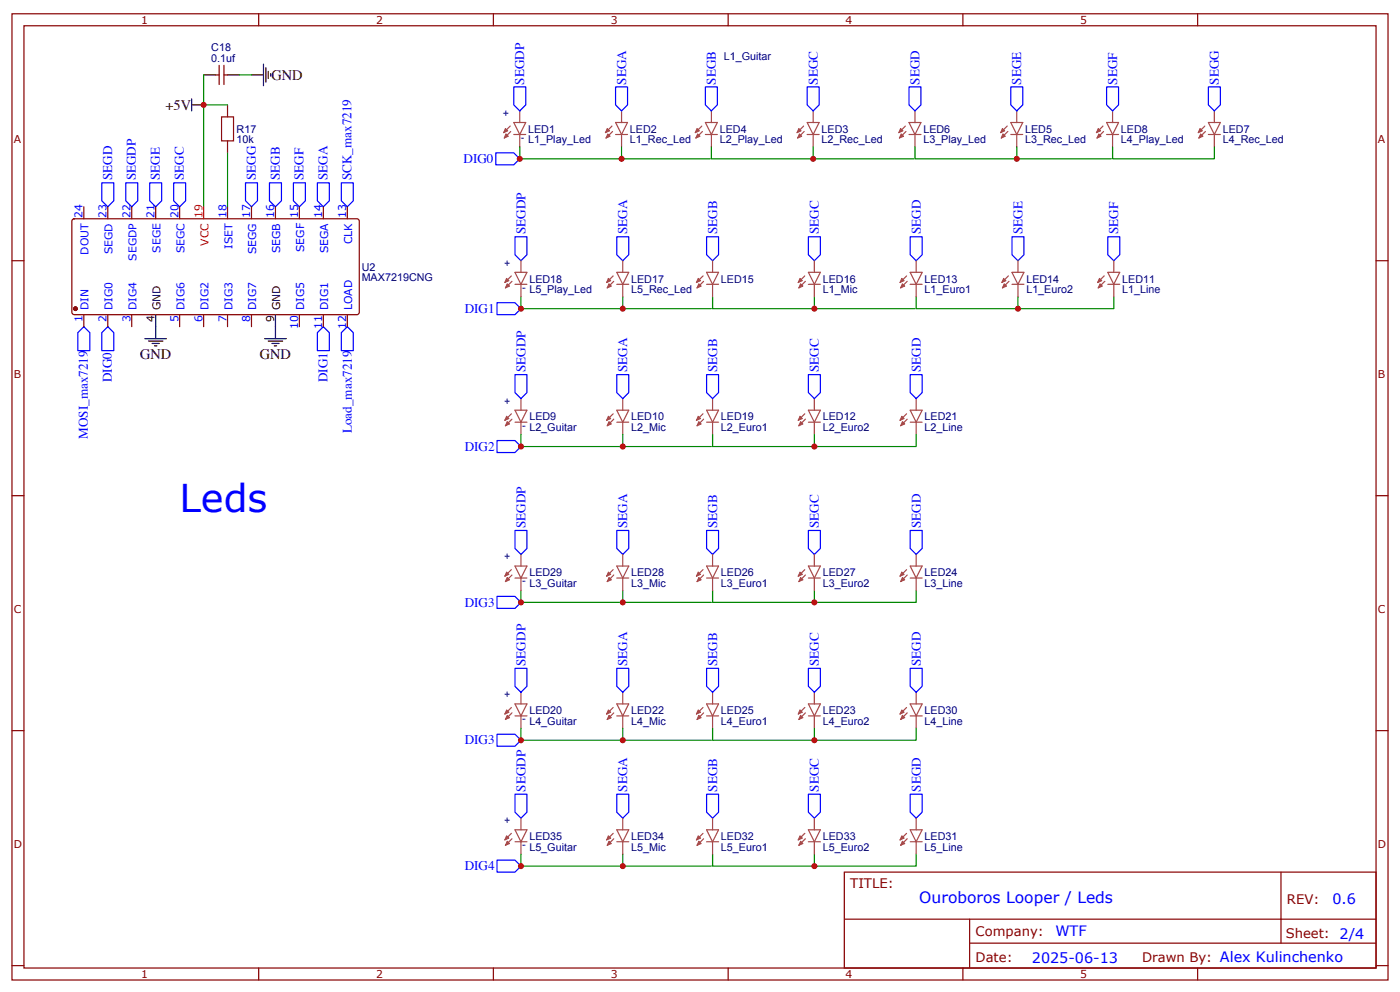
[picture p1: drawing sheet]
<svg xmlns="http://www.w3.org/2000/svg" width="412mm" height="292mm" viewBox="0 0 412 292" stroke-linecap="round" stroke-linejoin="round" font-family="sans-serif">
<g fill="none" stroke="#870000" stroke-width=".35">
<path d="M3.5 4.1h405.4v284.3h-405.4zM7.1 7.6h398.2v277.3h-398.2zM64.6 19.2v5.7M66 19.2v5.7M76.2 4.1v3.5M145.3 4.1v3.5M214.5 4.1v3.5M283.6 4.1v3.5M352.8 4.1v3.5M63.5 22h1.1M66 22h1M67 30.9v3.5"/>
<path d="M67 41.5v3.5M3.5 76.7h3.6M21.4 64.6l.5-.2h83.5l.4 .7v27.1l-.7 .4-83.5-.1-.4-.6v-26.8zM24.7 60.9v3.5M31.7 60.9v3.5M38.8 60.9v3.5M45.9 60.9v3.5M52.9 60.9v3.5M67 60.9v3.5M74.1 60.9v3.5M81.1 60.9v3.5M88.2 60.9v3.5"/>
<path d="M95.2 60.9v3.5M102.3 60.9v3.5M405.3 76.7h3.6M24.7 92.6v3.5M31.7 92.6v3.5M38.8 92.6v3.5M52.9 92.6v3.5M60 92.6v3.5M67 92.6v3.5M74.1 92.6v3.5M88.2 92.6v3.5M95.2 92.6v3.5"/>
<path d="M102.3 92.6v3.5M3.5 145.9h3.6M405.3 145.9h3.6M3.5 215h3.6M405.3 215h3.6M248.7 256.6h156.6v28.3h-156.6zM377.3 256.7v20.8M248.7 270.5h156.5M285.6 277.5h119.6M285.6 270.5v14.1M3.5 284.2h3.6M76.2 284.9v3.5"/>
<path d="M145.3 284.9v3.5M214.5 284.9v3.5M283.6 284.9v3.5M352.8 284.9v3.5M405.3 284.2h3.6"/>
</g>
<g fill="none" stroke="#00f" stroke-width=".35">
<path d="M151.3 25.6h3.6v5.3l-1.8 1.7-1.8-1.7zM181.3 25.6h3.6v5.3l-1.8 1.7-1.8-1.7zM207.8 25.6h3.5v5.3l-1.8 1.7-1.7-1.7zM237.8 25.6h3.5v5.3l-1.8 1.7-1.7-1.7zM267.8 25.6h3.5v5.3l-1.8 1.7-1.7-1.7zM297.7 25.6h3.6v5.3l-1.8 1.7-1.8-1.7zM326 25.6h3.5v5.3l-1.8 1.7-1.7-1.7zM356 25.6h3.5v5.3l-1.8 1.7-1.7-1.7zM30 53.8h3.5v5.3l-1.8 1.8-1.7-1.8zM37 53.8h3.6v5.3l-1.8 1.8-1.8-1.8zM44.1 53.8h3.5v5.3l-1.7 1.8-1.8-1.8zM51.2 53.8h3.5v5.3l-1.8 1.8-1.7-1.8z"/>
<path d="M72.3 53.8h3.5v5.3l-1.7 1.8-1.8-1.8zM79.4 53.8h3.5v5.3l-1.8 1.8-1.7-1.8zM86.4 53.8h3.6v5.3l-1.8 1.8-1.8-1.8zM93.5 53.8h3.5v5.3l-1.8 1.8-1.7-1.8zM100.5 53.8h3.6v5.3l-1.8 1.8-1.8-1.8zM146 45h5.3l1.8 1.7-1.8 1.8h-5.3zM151.7 69.7h3.5v5.3l-1.7 1.7-1.8-1.7zM181.7 69.7h3.5v5.3l-1.8 1.7-1.7-1.7zM208.1 69.7h3.6v5.3l-1.8 1.7-1.8-1.7zM238.1 69.7h3.6v5.3l-1.8 1.7-1.8-1.7zM268.1 69.7h3.5v5.3l-1.7 1.7-1.8-1.7zM298.1 69.7h3.5v5.3l-1.7 1.7-1.8-1.7z"/>
<path d="M326.3 69.7h3.5v5.3l-1.7 1.7-1.8-1.7zM24.7 96.1l1.8 1.8v5.3h-3.6v-5.3zM31.7 96.1l1.8 1.8v5.3h-3.5v-5.3zM95.2 96.1l1.8 1.8v5.3h-3.5v-5.3zM102.3 96.1l1.8 1.8v5.3h-3.6v-5.3zM146.4 89.1h5.3l1.8 1.7-1.8 1.8h-5.3zM151.7 110.2h3.5v5.3l-1.7 1.8-1.8-1.8zM181.7 110.2h3.5v5.3l-1.8 1.8-1.7-1.8zM208.1 110.2h3.6v5.3l-1.8 1.8-1.8-1.8zM238.1 110.2h3.6v5.3l-1.8 1.8-1.8-1.8zM268.1 110.2h3.5v5.3l-1.7 1.8-1.8-1.8zM146.4 129.6h5.3l1.8 1.8-1.8 1.8h-5.3z"/>
<path d="M151.7 156.1h3.5v5.3l-1.7 1.8-1.8-1.8zM181.7 156.1h3.5v5.3l-1.8 1.8-1.7-1.8zM208.1 156.1h3.6v5.3l-1.8 1.8-1.8-1.8zM238.1 156.1h3.6v5.3l-1.8 1.8-1.8-1.8zM268.1 156.1h3.5v5.3l-1.7 1.8-1.8-1.8zM146.4 175.5h5.3l1.8 1.8-1.8 1.7h-5.3zM151.7 196.7h3.5v5.3l-1.7 1.7-1.8-1.7zM181.7 196.7h3.5v5.3l-1.8 1.7-1.7-1.7zM208.1 196.7h3.6v5.3l-1.8 1.7-1.8-1.7zM238.1 196.7h3.6v5.3l-1.8 1.7-1.8-1.7zM268.1 196.7h3.5v5.3l-1.7 1.7-1.8-1.7zM146.4 216.1h5.3l1.8 1.7-1.8 1.8h-5.3z"/>
<path d="M151.7 233.7h3.5v5.3l-1.7 1.8-1.8-1.8zM181.7 233.7h3.5v5.3l-1.8 1.8-1.7-1.8zM208.1 233.7h3.6v5.3l-1.8 1.8-1.8-1.8zM238.1 233.7h3.6v5.3l-1.8 1.8-1.8-1.8zM268.1 233.7h3.5v5.3l-1.7 1.8-1.8-1.8zM146.4 253.1h5.3l1.8 1.8-1.8 1.7h-5.3z"/>
</g>
<g fill="none" stroke="#000" stroke-width=".35">
<path d="M77.6 18.9v6.3M78.3 19.9v4.3M56.4 30.9h3.6M56.4 29.1v3.5M60 22h3.5M67 22h3.6M74.1 22h3.5M79 21v2.1M79.7 21.7v.7M42.7 99.7h6.3M45.9 92.6v7.1M78 99.7h6.3"/>
<path d="M81.1 92.6v7.1M43.7 100.4h4.3M44.8 101.1h2.1M45.5 101.8h.7M79 100.4h4.3M80.1 101.1h2.1M80.8 101.8h.7"/>
</g>
<path d="M65.3 34.4h3.5v7.1h-3.5z" fill="none" stroke="#a10000" stroke-width=".35"/>
<g fill="none" stroke="#a64a4a" stroke-width=".35">
<path d="M150.3 37.1l-2 1.9M150.5 38.7l-2 1.9M151.3 36h3.6l-1.8 3.6zM151.3 39.6h3.6M153.1 32.6v3.5M153.1 39.7v3.5M180.3 37.1l-2 1.9M180.4 38.7l-1.9 1.9M181.3 39.6h3.6M181.3 36h3.6l-1.8 3.6zM183.1 32.6v3.5M183.1 39.7v3.5"/>
<path d="M206.7 37.1l-1.9 1.9M206.9 38.7l-1.9 1.9M207.8 39.6h3.5M207.8 36h3.5l-1.8 3.6zM209.5 32.6v3.5M209.5 39.7v3.5M236.7 37.1l-1.9 1.9M236.9 38.7l-2 1.9M237.8 39.6h3.5M237.8 36h3.5l-1.8 3.6zM239.5 32.6v3.5M239.5 39.7v3.5"/>
<path d="M266.7 37.1l-1.9 1.9M266.9 38.7l-2 1.9M267.8 39.6h3.5M267.8 36h3.5l-1.8 3.6zM269.5 32.6v3.5M269.5 39.7v3.5M296.7 37.1l-2 1.9M296.9 38.7l-2 1.9M297.7 39.6h3.6M297.7 36h3.6l-1.8 3.6zM299.5 32.6v3.5M299.5 39.7v3.5"/>
<path d="M324.9 37.1l-1.9 1.9M325.1 38.7l-2 1.9M326 39.6h3.5M326 36h3.5l-1.8 3.6zM327.7 32.6v3.5M327.7 39.7v3.5M354.9 37.1l-1.9 1.9M355.1 38.7l-2 1.9M356 39.6h3.5M356 36h3.5l-1.8 3.6zM357.7 32.6v3.5M357.7 39.7v3.5"/>
<path d="M153.5 76.7v3.5M183.4 76.7v3.5M209.9 76.7v3.5M239.9 76.7v3.5M269.9 76.7v3.5M299.9 76.7v3.5M328.1 76.7v3.5M150.6 81.2l-1.9 1.9M150.8 82.8l-1.9 1.9M151.7 83.7h3.5M151.7 80.1h3.5l-1.7 3.6zM153.5 83.8v3.5"/>
<path d="M180.6 81.2l-1.9 1.9M180.8 82.8l-1.9 1.9M181.7 83.7h3.5M181.7 80.1h3.5l-1.8 3.6zM183.4 83.8v3.5M207.1 81.2l-2 1.9M207.3 82.8l-2 1.9M208.1 83.7h3.6M208.1 80.1h3.6l-1.8 3.6zM209.9 83.8v3.5M237.1 81.2l-2 1.9M237.2 82.8l-1.9 1.9"/>
<path d="M238.1 83.7h3.6M238.1 80.1h3.6l-1.8 3.6zM239.9 83.8v3.5M267.1 81.2l-2 1.9M267.2 82.8l-1.9 1.9M268.1 83.7h3.5M268.1 80.1h3.5l-1.7 3.6zM269.9 83.8v3.5M297 81.2l-1.9 1.9M297.2 82.8l-1.9 1.9M298.1 83.7h3.5M298.1 80.1h3.5l-1.7 3.6z"/>
<path d="M299.9 83.8v3.5M325.3 81.2l-2 1.9M325.4 82.8l-1.9 1.9M326.3 80.1h3.5l-1.7 3.6zM326.3 83.7h3.5M328.1 83.8v3.5M153.5 117.3v3.5M183.4 117.3v3.5M209.9 117.3v3.5M239.9 117.3v3.5M269.9 117.3v3.5M150.6 121.8l-1.9 1.9"/>
<path d="M150.8 123.4l-1.9 1.9M151.7 120.7h3.5l-1.7 3.5zM151.7 124.2h3.5M153.5 124.4v3.5M180.6 121.8l-1.9 1.9M180.8 123.4l-1.9 1.9M181.7 124.2h3.5M181.7 120.7h3.5l-1.8 3.5zM183.4 124.4v3.5M207.1 121.8l-2 1.9M207.3 123.4l-2 1.9M208.1 124.2h3.6"/>
<path d="M208.1 120.7h3.6l-1.8 3.5zM209.9 124.4v3.5M237.1 121.8l-2 1.9M237.2 123.4l-1.9 1.9M238.1 124.2h3.6M238.1 120.7h3.6l-1.8 3.5zM239.9 124.4v3.5M267.1 121.8l-2 1.9M267.2 123.4l-1.9 1.9M268.1 124.2h3.5M268.1 120.7h3.5l-1.7 3.5zM269.9 124.4v3.5"/>
<path d="M150.6 167.6l-1.9 2M150.8 169.2l-1.9 2M151.7 170.1h3.5M151.7 166.6h3.5l-1.7 3.5zM153.5 163.2v3.4M153.5 170.3v3.4M180.6 167.6l-1.9 2M180.8 169.2l-1.9 2M181.7 170.1h3.5M181.7 166.6h3.5l-1.8 3.5zM183.4 163.2v3.4M183.4 170.3v3.4"/>
<path d="M207.1 167.6l-2 2M207.3 169.2l-2 2M208.1 170.1h3.6M208.1 166.6h3.6l-1.8 3.5zM209.9 163.2v3.4M209.9 170.3v3.4M237.1 167.6l-2 2M237.2 169.2l-1.9 2M238.1 170.1h3.6M238.1 166.6h3.6l-1.8 3.5zM239.9 163.2v3.4M239.9 170.3v3.4"/>
<path d="M267.1 167.6l-2 2M267.2 169.2l-1.9 2M268.1 166.6h3.5l-1.7 3.5zM268.1 170.1h3.5M269.9 163.2v3.4M269.9 170.3v3.4M150.6 208.2l-1.9 1.9M150.8 209.8l-1.9 1.9M151.7 207.1h3.5l-1.7 3.6zM151.7 210.7h3.5M153.5 203.7v3.5M153.5 210.8v3.5"/>
<path d="M180.6 208.2l-1.9 1.9M180.8 209.8l-1.9 1.9M181.7 210.7h3.5M181.7 207.1h3.5l-1.8 3.6zM183.4 203.7v3.5M183.4 210.8v3.5M207.1 208.2l-2 1.9M207.3 209.8l-2 1.9M208.1 210.7h3.6M208.1 207.1h3.6l-1.8 3.6zM209.9 203.7v3.5M209.9 210.8v3.5"/>
<path d="M237.1 208.2l-2 1.9M237.2 209.8l-1.9 1.9M238.1 210.7h3.6M238.1 207.1h3.6l-1.8 3.6zM239.9 203.7v3.5M239.9 210.8v3.5M267.1 208.2l-2 1.9M267.2 209.8l-1.9 1.9M268.1 210.7h3.5M268.1 207.1h3.5l-1.7 3.6zM269.9 203.7v3.5M269.9 210.8v3.5"/>
<path d="M150.6 245.2l-1.9 2M150.8 246.8l-1.9 2M151.7 247.7h3.5M151.7 244.2h3.5l-1.7 3.5zM153.5 240.8v3.4M153.5 247.9v3.5M180.6 245.2l-1.9 2M180.8 246.8l-1.9 2M181.7 247.7h3.5M181.7 244.2h3.5l-1.8 3.5zM183.4 240.8v3.4M183.4 247.9v3.5"/>
<path d="M207.1 245.2l-2 2M207.3 246.8l-2 2M208.1 247.7h3.6M208.1 244.2h3.6l-1.8 3.5zM209.9 240.8v3.4M209.9 247.9v3.5M237.1 245.2l-2 2M237.2 246.8l-1.9 2M238.1 247.7h3.6M238.1 244.2h3.6l-1.8 3.5zM239.9 240.8v3.4M239.9 247.9v3.5"/>
<path d="M267.1 245.2l-2 2M267.2 246.8l-1.9 2M268.1 244.2h3.5l-1.7 3.5zM268.1 247.7h3.5M269.9 240.8v3.4M269.9 247.9v3.5"/>
</g>
<g fill="#a64a4a" stroke="#a64a4a" stroke-width=".29">
<path d="M148.9 37.8l.7 .7-1.3 .5z"/>
<path d="M149 39.4l.8 .7-1.3 .5z"/>
<path d="M178.9 37.8l.7 .7-1.3 .5z"/>
<path d="M179 39.4l.7 .7-1.2 .5z"/>
<path d="M235.3 37.8l.7 .7-1.2 .5z"/>
<path d="M235.5 39.4l.7 .7-1.3 .5z"/>
<path d="M205.3 37.8l.7 .7-1.2 .5z"/>
<path d="M205.5 39.4l.7 .7-1.2 .5z"/>
<path d="M295.3 37.8l.7 .7-1.3 .5z"/>
<path d="M295.5 39.4l.7 .7-1.3 .5z"/>
<path d="M265.3 37.8l.7 .7-1.2 .5z"/>
<path d="M265.5 39.4l.7 .7-1.3 .5z"/>
<path d="M353.5 37.8l.7 .7-1.2 .5z"/>
<path d="M353.7 39.4l.7 .7-1.3 .5z"/>
<path d="M323.5 37.8l.7 .7-1.2 .5z"/>
<path d="M323.7 39.4l.7 .7-1.3 .5z"/>
<path d="M323.8 81.9l.8 .7-1.3 .5z"/>
<path d="M324 83.5l.7 .7-1.2 .5z"/>
<path d="M265.6 81.9l.7 .7-1.2 .5z"/>
<path d="M265.8 83.5l.7 .7-1.2 .5z"/>
<path d="M295.6 81.9l.7 .7-1.2 .5z"/>
<path d="M295.8 83.5l.7 .7-1.2 .5z"/>
<path d="M205.7 81.9l.7 .7-1.3 .5z"/>
<path d="M205.8 83.5l.8 .7-1.3 .5z"/>
<path d="M235.7 81.9l.7 .7-1.3 .5z"/>
<path d="M235.8 83.5l.7 .7-1.2 .5z"/>
<path d="M179.2 81.9l.7 .7-1.2 .5z"/>
<path d="M179.4 83.5l.7 .7-1.2 .5z"/>
<path d="M149.2 81.9l.7 .7-1.2 .5z"/>
<path d="M149.4 83.5l.7 .7-1.2 .5z"/>
<path d="M149.2 122.5l.7 .7-1.2 .5z"/>
<path d="M149.4 124.1l.7 .7-1.2 .5z"/>
<path d="M179.2 122.5l.7 .7-1.2 .5z"/>
<path d="M179.4 124.1l.7 .7-1.2 .5z"/>
<path d="M235.7 122.5l.7 .7-1.3 .5z"/>
<path d="M235.8 124.1l.7 .7-1.2 .5z"/>
<path d="M205.7 122.5l.7 .7-1.3 .5z"/>
<path d="M205.8 124.1l.8 .7-1.3 .5z"/>
<path d="M265.6 122.5l.7 .7-1.2 .5z"/>
<path d="M265.8 124.1l.7 .7-1.2 .5z"/>
<path d="M265.6 168.3l.7 .7-1.2 .6z"/>
<path d="M265.8 169.9l.7 .7-1.2 .6z"/>
<path d="M205.7 168.3l.7 .7-1.3 .6z"/>
<path d="M205.8 169.9l.8 .7-1.3 .6z"/>
<path d="M235.7 168.3l.7 .7-1.3 .6z"/>
<path d="M235.8 169.9l.7 .7-1.2 .6z"/>
<path d="M179.2 168.3l.7 .7-1.2 .6z"/>
<path d="M179.4 169.9l.7 .7-1.2 .6z"/>
<path d="M149.2 168.3l.7 .7-1.2 .6z"/>
<path d="M149.4 169.9l.7 .7-1.2 .6z"/>
<path d="M149.2 208.9l.7 .7-1.2 .5z"/>
<path d="M149.4 210.5l.7 .7-1.2 .5z"/>
<path d="M179.2 208.9l.7 .7-1.2 .5z"/>
<path d="M179.4 210.5l.7 .7-1.2 .5z"/>
<path d="M235.7 208.9l.7 .7-1.3 .5z"/>
<path d="M235.8 210.5l.7 .7-1.2 .5z"/>
<path d="M205.7 208.9l.7 .7-1.3 .5z"/>
<path d="M205.8 210.5l.8 .7-1.3 .5z"/>
<path d="M265.6 208.9l.7 .7-1.2 .5z"/>
<path d="M265.8 210.5l.7 .7-1.2 .5z"/>
<path d="M265.6 245.9l.7 .8-1.2 .5z"/>
<path d="M265.8 247.5l.7 .7-1.2 .6z"/>
<path d="M205.7 245.9l.7 .8-1.3 .5z"/>
<path d="M205.8 247.5l.8 .7-1.3 .6z"/>
<path d="M235.7 245.9l.7 .8-1.3 .5z"/>
<path d="M235.8 247.5l.7 .7-1.2 .6z"/>
<path d="M179.2 245.9l.7 .8-1.2 .5z"/>
<path d="M179.4 247.5l.7 .7-1.2 .6z"/>
<path d="M149.2 245.9l.7 .8-1.2 .5z"/>
<path d="M149.4 247.5l.7 .7-1.2 .6z"/>
</g>
<g fill="none" stroke="#008700" stroke-width=".35">
<path d="M60 22v38.9M60 30.9h7M70.6 22h3.5M67 45v15.9M153.1 43.2v3.5h56.1M183.1 43.2v3.5M209.5 43.2v3.5h59.7M239.5 43.2v3.5M269.5 43.2v3.5h57.9M299.5 43.2v3.5M327.7 43.2v3.5h30v-3.5M153.5 87.3v3.5h56"/>
<path d="M183.4 87.3v3.5M209.9 87.3v3.5h59.6M239.9 87.3v3.5M269.9 87.3v3.5h58.2v-3.5M299.9 87.3v3.5M153.5 127.9v3.5h56M183.4 127.9v3.5M209.9 127.9v3.5h60v-3.5M239.9 127.9v3.5M153.5 173.7v3.6h56M183.4 173.7v3.6M209.9 173.7v3.6h60v-3.6"/>
<path d="M239.9 173.7v3.6M153.5 214.3v3.5h56M183.4 214.3v3.5M209.9 214.3v3.5h60v-3.5M239.9 214.3v3.5M153.5 251.4v3.5h56M183.4 251.4v3.5M209.9 251.4v3.5h60v-3.5M239.9 251.4v3.5"/>
</g>
<circle cx="22.2" cy="90.8" r=".53" fill="#870000" stroke="#870000" stroke-width=".35"/>
<path d="M60 60.9v3.5" fill="none" stroke="#f00" stroke-width=".35"/>
<g fill="#c00">
<circle cx="299.5" cy="46.7" r=".88"/>
<circle cx="239.5" cy="46.7" r=".88"/>
<circle cx="183.1" cy="46.7" r=".88"/>
<circle cx="153.1" cy="46.7" r=".88"/>
<circle cx="60" cy="30.9" r=".88"/>
<circle cx="153.5" cy="90.8" r=".88"/>
<circle cx="183.4" cy="90.8" r=".88"/>
<circle cx="239.9" cy="90.8" r=".88"/>
<circle cx="299.9" cy="90.8" r=".88"/>
<circle cx="239.9" cy="131.4" r=".88"/>
<circle cx="183.4" cy="131.4" r=".88"/>
<circle cx="153.5" cy="131.4" r=".88"/>
<circle cx="153.5" cy="177.3" r=".88"/>
<circle cx="183.4" cy="177.3" r=".88"/>
<circle cx="239.9" cy="177.3" r=".88"/>
<circle cx="239.9" cy="217.8" r=".88"/>
<circle cx="183.4" cy="217.8" r=".88"/>
<circle cx="153.5" cy="217.8" r=".88"/>
<circle cx="153.5" cy="254.9" r=".88"/>
<circle cx="183.4" cy="254.9" r=".88"/>
<circle cx="239.9" cy="254.9" r=".88"/>
</g>
<text font-size="11.3" fill="#00f" x="52.9" y="150.8">Leds</text>
<text font-size="4.6" fill="#00f" x="270.8" y="265.7">Ouroboros Looper / Leds</text>
<g font-size="4.2">
<text x="79.9" y="23.5">GND</text>
<text x="48.7" y="32.3">+5V</text>
<text x="41.3" y="105.7">GND</text>
<text x="76.6" y="105.7">GND</text>
</g>
<g font-size="4.2" fill="#00f">
<text x="392.5" y="265.9">0.6</text>
<text x="310.9" y="275.5">WTF</text>
<text x="304" y="283.3">2025-06-13</text>
</g>
<g font-size="3.9" fill="#00f">
<text x="154.4" y="24.9" transform="rotate(-90 154.4 24.9)">SEGDP</text>
<text x="184.4" y="24.9" transform="rotate(-90 184.4 24.9)">SEGA</text>
<text x="210.9" y="24.9" transform="rotate(-90 210.9 24.9)">SEGB</text>
<text x="240.9" y="24.9" transform="rotate(-90 240.9 24.9)">SEGC</text>
<text x="270.8" y="24.9" transform="rotate(-90 270.8 24.9)">SEGD</text>
<text x="300.8" y="24.9" transform="rotate(-90 300.8 24.9)">SEGE</text>
<text x="329.1" y="24.9" transform="rotate(-90 329.1 24.9)">SEGF</text>
<text x="359" y="24.9" transform="rotate(-90 359 24.9)">SEGG</text>
<text x="33" y="53.1" transform="rotate(-90 33 53.1)">SEGD</text>
<text x="40.1" y="53.1" transform="rotate(-90 40.1 53.1)">SEGDP</text>
<text x="47.1" y="53.1" transform="rotate(-90 47.1 53.1)">SEGE</text>
<text x="54.2" y="53.1" transform="rotate(-90 54.2 53.1)">SEGC</text>
<text x="75.3" y="53.1" transform="rotate(-90 75.3 53.1)">SEGG</text>
<text x="82.4" y="53.1" transform="rotate(-90 82.4 53.1)">SEGB</text>
<text x="89.4" y="53.1" transform="rotate(-90 89.4 53.1)">SEGF</text>
<text x="96.5" y="53.1" transform="rotate(-90 96.5 53.1)">SEGA</text>
<text x="103.5" y="53.1" transform="rotate(-90 103.5 53.1)">SCK_max7219</text>
<text x="136.5" y="48">DIG0</text>
<text x="154.8" y="69" transform="rotate(-90 154.8 69)">SEGDP</text>
<text x="184.8" y="69" transform="rotate(-90 184.8 69)">SEGA</text>
<text x="211.2" y="69" transform="rotate(-90 211.2 69)">SEGB</text>
<text x="241.2" y="69" transform="rotate(-90 241.2 69)">SEGC</text>
<text x="271.2" y="69" transform="rotate(-90 271.2 69)">SEGD</text>
<text x="301.2" y="69" transform="rotate(-90 301.2 69)">SEGE</text>
<text x="329.4" y="69" transform="rotate(-90 329.4 69)">SEGF</text>
<text x="136.9" y="92.1">DIG1</text>
<text x="32.9" y="112.5" transform="rotate(-90 32.9 112.5)">DIG0</text>
<text x="96.4" y="112.5" transform="rotate(-90 96.4 112.5)">DIG1</text>
<text x="154.8" y="109.5" transform="rotate(-90 154.8 109.5)">SEGDP</text>
<text x="184.8" y="109.5" transform="rotate(-90 184.8 109.5)">SEGA</text>
<text x="211.2" y="109.5" transform="rotate(-90 211.2 109.5)">SEGB</text>
<text x="241.2" y="109.5" transform="rotate(-90 241.2 109.5)">SEGC</text>
<text x="271.2" y="109.5" transform="rotate(-90 271.2 109.5)">SEGD</text>
<text x="25.9" y="129.2" transform="rotate(-90 25.9 129.2)">MOSI_max7219</text>
<text x="103.6" y="127.5" transform="rotate(-90 103.6 127.5)">Load_max7219</text>
<text x="136.9" y="132.7">DIG2</text>
<text x="154.8" y="155.4" transform="rotate(-90 154.8 155.4)">SEGDP</text>
<text x="184.8" y="155.4" transform="rotate(-90 184.8 155.4)">SEGA</text>
<text x="211.2" y="155.4" transform="rotate(-90 211.2 155.4)">SEGB</text>
<text x="241.2" y="155.4" transform="rotate(-90 241.2 155.4)">SEGC</text>
<text x="271.2" y="155.4" transform="rotate(-90 271.2 155.4)">SEGD</text>
<text x="136.9" y="178.5">DIG3</text>
<text x="154.8" y="196" transform="rotate(-90 154.8 196)">SEGDP</text>
<text x="184.8" y="196" transform="rotate(-90 184.8 196)">SEGA</text>
<text x="211.2" y="196" transform="rotate(-90 211.2 196)">SEGB</text>
<text x="241.2" y="196" transform="rotate(-90 241.2 196)">SEGC</text>
<text x="271.2" y="196" transform="rotate(-90 271.2 196)">SEGD</text>
<text x="136.9" y="219.1">DIG3</text>
<text x="154.8" y="233" transform="rotate(-90 154.8 233)">SEGDP</text>
<text x="184.8" y="233" transform="rotate(-90 184.8 233)">SEGA</text>
<text x="211.2" y="233" transform="rotate(-90 211.2 233)">SEGB</text>
<text x="241.2" y="233" transform="rotate(-90 241.2 233)">SEGC</text>
<text x="271.2" y="233" transform="rotate(-90 271.2 233)">SEGD</text>
<text x="136.9" y="256.1">DIG4</text>
</g>
<g font-size="3.9" fill="#800">
<text x="250.5" y="261.2">TITLE:</text>
<text x="379.1" y="265.9">REV:</text>
<text x="287.4" y="275.4">Company:</text>
<text x="378.7" y="276">Sheet: 2/4</text>
<text x="287.4" y="283.1">Date:</text>
<text x="336.4" y="283.2">Drawn By: Alex Kulinchenko</text>
</g>
<g font-size="3.2" fill="#800">
<text x="41.6" y="7.1">1</text>
<text x="110.8" y="7.1">2</text>
<text x="179.9" y="7.1">3</text>
<text x="249.1" y="7.1">4</text>
<text x="318.2" y="7.1">5</text>
<text x="4.1" y="42.2">A</text>
<text x="405.9" y="42.2">A</text>
<text x="4.1" y="111.3">B</text>
<text x="405.9" y="111.3">B</text>
<text x="4.1" y="180.4">C</text>
<text x="405.9" y="180.4">C</text>
<text x="4.1" y="249.6">D</text>
<text x="405.9" y="249.6">D</text>
<text x="41.6" y="287.9">1</text>
<text x="110.8" y="287.9">2</text>
<text x="179.9" y="287.9">3</text>
<text x="249.1" y="287.9">4</text>
<text x="318.2" y="287.9">5</text>
</g>
<g font-size="3.2" fill="#000080">
<text x="62.2" y="15.1">C18</text>
<text x="213.2" y="17.6">L1_Guitar</text>
<text x="62.2" y="18.2">0.1uf</text>
<text x="148.2" y="34.4">+</text>
<text x="69.7" y="39.1">R17</text>
<text x="153.5" y="41.5">- L1_Play_Led</text>
<text x="155.6" y="39">LED1</text>
<text x="185.6" y="39">LED2</text>
<text x="212" y="39">LED4</text>
<text x="242" y="39">LED3</text>
<text x="272" y="39">LED6</text>
<text x="302" y="39">LED5</text>
<text x="330.2" y="39">LED8</text>
<text x="360.2" y="39">LED7</text>
<text x="69.7" y="42.2">10k</text>
<text x="185.6" y="42.2">L1_Rec_Led</text>
<text x="212" y="42.2">L2_Play_Led</text>
<text x="242" y="42.2">L2_Rec_Led</text>
<text x="272" y="42.2">L3_Play_Led</text>
<text x="302" y="42.2">L3_Rec_Led</text>
<text x="330.2" y="42.2">L4_Play_Led</text>
<text x="360.2" y="42.2">L4_Rec_Led</text>
<text x="106.5" y="82.7">MAX7219CNG</text>
<text x="106.5" y="79.6">U2</text>
<text x="148.5" y="78.5">+</text>
<text x="155.9" y="83.1">LED18</text>
<text x="185.9" y="83.1">LED17</text>
<text x="212.4" y="83.1">LED15</text>
<text x="242.4" y="83.1">LED16</text>
<text x="272.3" y="83.1">LED13</text>
<text x="302.3" y="83.1">LED14</text>
<text x="330.6" y="83.1">LED11</text>
<text x="153.8" y="85.5">- L5_Play_Led</text>
<text x="185.9" y="86.3">L5_Rec_Led</text>
<text x="242.4" y="86.3">L1_Mic</text>
<text x="272.3" y="86.3">L1_Euro1</text>
<text x="302.3" y="86.3">L1_Euro2</text>
<text x="330.6" y="86.3">L1_Line</text>
<text x="148.5" y="119.1">+</text>
<text x="155.9" y="123.7">LED9</text>
<text x="185.9" y="123.7">LED10</text>
<text x="212.4" y="123.7">LED19</text>
<text x="242.4" y="123.7">LED12</text>
<text x="272.3" y="123.7">LED21</text>
<text x="153.8" y="126.1">- L2_Guitar</text>
<text x="185.9" y="126.9">L2_Mic</text>
<text x="212.4" y="126.9">L2_Euro1</text>
<text x="242.4" y="126.9">L2_Euro2</text>
<text x="272.3" y="126.9">L2_Line</text>
<text x="148.5" y="164.9">+</text>
<text x="153.8" y="172">- L3_Guitar</text>
<text x="155.9" y="169.6">LED29</text>
<text x="185.9" y="172.7">L3_Mic</text>
<text x="185.9" y="169.6">LED28</text>
<text x="212.4" y="172.7">L3_Euro1</text>
<text x="212.4" y="169.6">LED26</text>
<text x="242.4" y="172.7">L3_Euro2</text>
<text x="242.4" y="169.6">LED27</text>
<text x="272.3" y="172.7">L3_Line</text>
<text x="272.3" y="169.6">LED24</text>
<text x="148.5" y="205.5">+</text>
<text x="153.8" y="212.5">- L4_Guitar</text>
<text x="155.9" y="210.1">LED20</text>
<text x="185.9" y="213.3">L4_Mic</text>
<text x="185.9" y="210.1">LED22</text>
<text x="212.4" y="213.3">L4_Euro1</text>
<text x="212.4" y="210.1">LED25</text>
<text x="242.4" y="213.3">L4_Euro2</text>
<text x="242.4" y="210.1">LED23</text>
<text x="272.3" y="213.3">L4_Line</text>
<text x="272.3" y="210.1">LED30</text>
<text x="148.5" y="242.5">+</text>
<text x="153.8" y="249.6">- L5_Guitar</text>
<text x="155.9" y="247.2">LED35</text>
<text x="185.9" y="250.4">L5_Mic</text>
<text x="185.9" y="247.2">LED34</text>
<text x="212.4" y="250.4">L5_Euro1</text>
<text x="212.4" y="247.2">LED32</text>
<text x="242.4" y="250.4">L5_Euro2</text>
<text x="242.4" y="247.2">LED33</text>
<text x="272.3" y="250.4">L5_Line</text>
<text x="272.3" y="247.2">LED31</text>
</g>
<g font-size="3.2" fill="#00f">
<text x="24.3" y="64.2" transform="rotate(-90 24.3 64.2)">24</text>
<text x="31.4" y="64.2" transform="rotate(-90 31.4 64.2)">23</text>
<text x="38.5" y="64.2" transform="rotate(-90 38.5 64.2)">22</text>
<text x="45.5" y="64.2" transform="rotate(-90 45.5 64.2)">21</text>
<text x="52.6" y="64.2" transform="rotate(-90 52.6 64.2)">20</text>
<text x="66.7" y="64.2" transform="rotate(-90 66.7 64.2)">18</text>
<text x="73.7" y="64.2" transform="rotate(-90 73.7 64.2)">17</text>
<text x="80.8" y="64.2" transform="rotate(-90 80.8 64.2)">16</text>
<text x="87.8" y="64.2" transform="rotate(-90 87.8 64.2)">15</text>
<text x="94.9" y="64.2" transform="rotate(-90 94.9 64.2)">14</text>
<text x="102" y="64.2" transform="rotate(-90 102 64.2)">13</text>
<text x="103.7" y="71.9" transform="rotate(-90 103.7 71.9)">CLK</text>
<text x="26.1" y="74.9" transform="rotate(-90 26.1 74.9)">DOUT</text>
<text x="33.2" y="74.8" transform="rotate(-90 33.2 74.8)">SEGD</text>
<text x="40.2" y="76.7" transform="rotate(-90 40.2 76.7)">SEGDP</text>
<text x="47.3" y="74.3" transform="rotate(-90 47.3 74.3)">SEGE</text>
<text x="54.3" y="74.5" transform="rotate(-90 54.3 74.5)">SEGC</text>
<text x="68.4" y="73.2" transform="rotate(-90 68.4 73.2)">ISET</text>
<text x="75.5" y="74.8" transform="rotate(-90 75.5 74.8)">SEGG</text>
<text x="82.5" y="74.5" transform="rotate(-90 82.5 74.5)">SEGB</text>
<text x="89.6" y="74.1" transform="rotate(-90 89.6 74.1)">SEGF</text>
<text x="96.7" y="74.5" transform="rotate(-90 96.7 74.5)">SEGA</text>
<text x="24.3" y="94.8" transform="rotate(-90 24.3 94.8)">1</text>
<text x="26.1" y="91.3" transform="rotate(-90 26.1 91.3)">DIN</text>
<text x="31.4" y="94.8" transform="rotate(-90 31.4 94.8)">2</text>
<text x="33.2" y="91.3" transform="rotate(-90 33.2 91.3)">DIG0</text>
<text x="38.5" y="94.8" transform="rotate(-90 38.5 94.8)">3</text>
<text x="40.2" y="91.3" transform="rotate(-90 40.2 91.3)">DIG4</text>
<text x="52.6" y="94.8" transform="rotate(-90 52.6 94.8)">5</text>
<text x="54.3" y="91.3" transform="rotate(-90 54.3 91.3)">DIG6</text>
<text x="59.6" y="94.8" transform="rotate(-90 59.6 94.8)">6</text>
<text x="61.4" y="91.3" transform="rotate(-90 61.4 91.3)">DIG2</text>
<text x="66.7" y="94.8" transform="rotate(-90 66.7 94.8)">7</text>
<text x="68.4" y="91.3" transform="rotate(-90 68.4 91.3)">DIG3</text>
<text x="73.7" y="94.8" transform="rotate(-90 73.7 94.8)">8</text>
<text x="75.5" y="91.3" transform="rotate(-90 75.5 91.3)">DIG7</text>
<text x="89.6" y="91.3" transform="rotate(-90 89.6 91.3)">DIG5</text>
<text x="96.7" y="91.3" transform="rotate(-90 96.7 91.3)">DIG1</text>
<text x="103.7" y="91.3" transform="rotate(-90 103.7 91.3)">LOAD</text>
<text x="87.8" y="96.8" transform="rotate(-90 87.8 96.8)">10</text>
<text x="94.9" y="96.8" transform="rotate(-90 94.9 96.8)">11</text>
<text x="102" y="96.8" transform="rotate(-90 102 96.8)">12</text>
</g>
<g font-size="3.2" fill="#f00">
<text x="59.6" y="64.2" transform="rotate(-90 59.6 64.2)">19</text>
<text x="61.4" y="72.3" transform="rotate(-90 61.4 72.3)">VCC</text>
</g>
<g font-size="3.2">
<text x="45.5" y="94.8" transform="rotate(-90 45.5 94.8)">4</text>
<text x="47.3" y="91.3" transform="rotate(-90 47.3 91.3)">GND</text>
<text x="80.8" y="94.8" transform="rotate(-90 80.8 94.8)">9</text>
<text x="82.5" y="91.3" transform="rotate(-90 82.5 91.3)">GND</text>
</g>
</svg>
